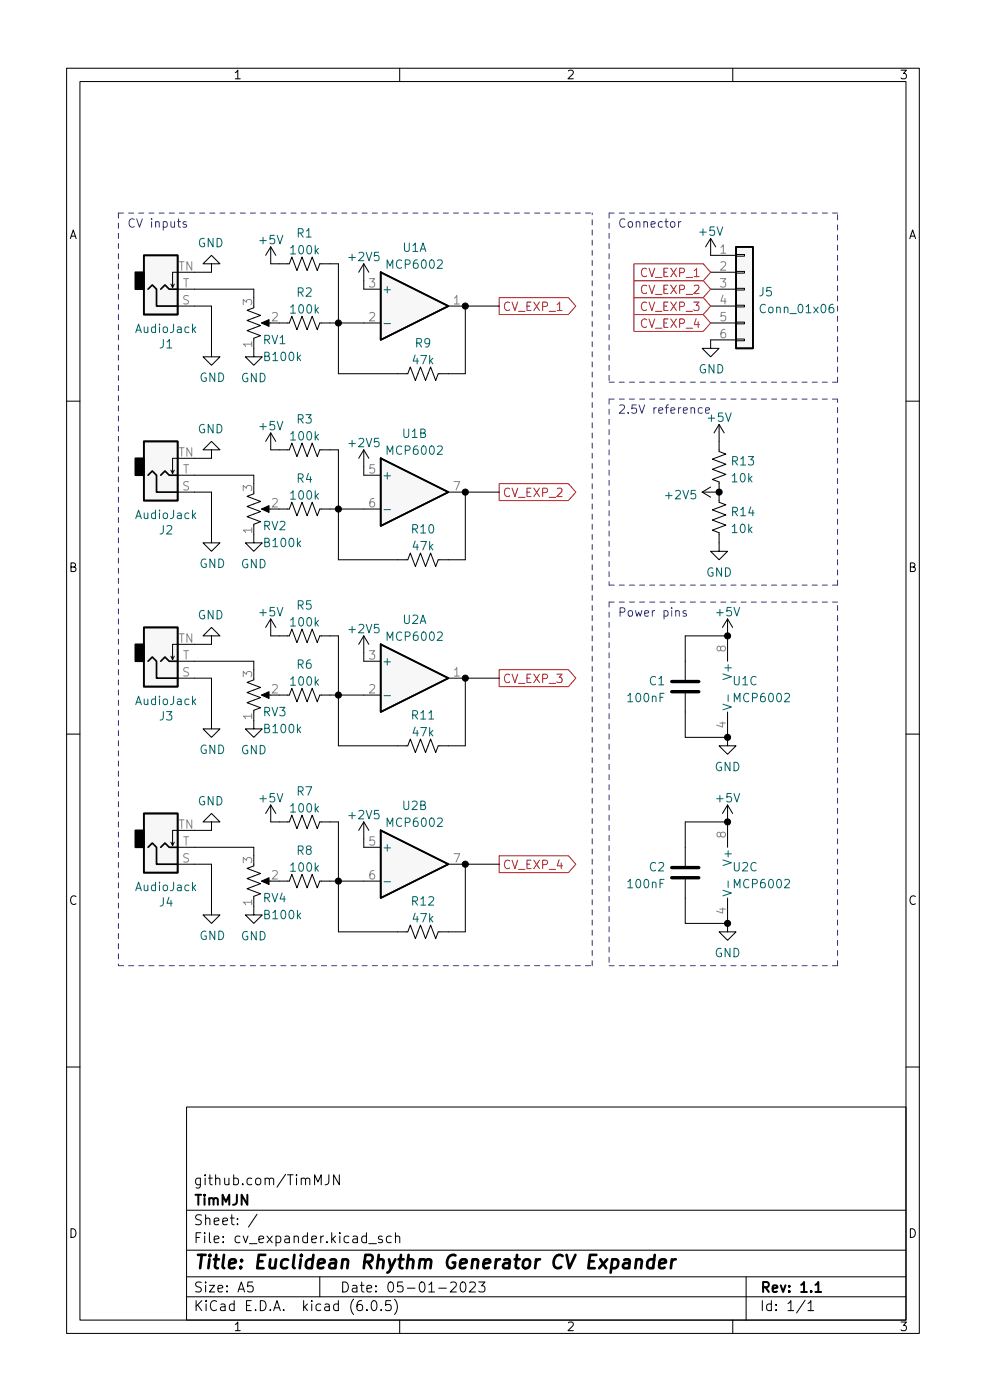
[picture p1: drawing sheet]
<svg xmlns="http://www.w3.org/2000/svg" width="148mm" height="210mm" viewBox="0 0 148 210" stroke-linecap="round" stroke-linejoin="round" font-family="sans-serif">
<g fill="none" stroke="#000" stroke-width=".15">
<path d="M10 10.2h128v190.1h-128zM12 12.2h124v186.1h-124zM60 10.2v2M110 10.2v2M31.7 39.6h1.3l-1.3-1.3-1.2 1.3h1.2v1.3h-2.5M40.6 37.1v2.5h2.8l.4-1 .8 2 .7-2 .8 2 .8-2 .7 2 .4-1h2.8v16.5h10.4l.4-1 .8 2 .7-2 .8 2 .7-2 .8 2 .4-1h4v-10.1M40.6 37.1l-.7 1.2M40.6 37.1l.8 1.2M54.6 39.6v3.8h2.5M54.6 39.6l-.8 1.3M54.6 39.6l.8 1.3M106.7 35.8l-.8 1.3"/>
<path d="M106.7 35.8v2.5h3.8M106.7 35.8l.7 1.3M110.5 38.2h1.3v.3h-1.3zM26.2 42.7l-.3 .5M26.7 46h5v7.6h1.3l-1.3 1.3-1.2-1.3h1.2M26.7 40.9h-.8v2.3l-.2-.5M26.7 43.4h11.4v1.3M38.1 52.3v1.3h1.3l-1.3 1.3-1.3-1.3h1.3M38.1 46.2l-1 .4 2 .8-2 .7 2 .8-2 .8 2 .7-1 .4v.2M39.6 48.5h1M41.9 48.5h1.5l.4-1 .8 2 .7-2 .8 2 .8-2 .7 2 .4-1h9.1M67.3 46h7.6"/>
<path d="M106.7 40.9h3.8M106.7 43.4h3.8M106.7 46h3.8M106.7 48.5h3.8M110.5 50.9h1.3v.3h-1.3zM110.5 48.4h1.3v.2h-1.3zM110.5 45.8h1.3v.3h-1.3zM110.5 43.3h1.3v.3h-1.3zM110.5 40.8h1.3v.2h-1.3zM110.5 51h-3.8v1.3h1.2l-1.2 1.3-1.3-1.3h1.3M10 60.2h2M26.2 70.6l-.3 .5"/>
<path d="M26.7 73.9h5v7.6h1.3l-1.3 1.3-1.2-1.3h1.2M26.7 68.8h-.8v2.3l-.2-.5M26.7 71.4h11.4v1.2M31.7 67.6h1.3l-1.3-1.3-1.2 1.3h1.2v1.2h-2.5M38.1 74.2l-1 .3 2 .8-2 .8 2 .7-2 .8 2 .8-1 .3v.3M39.6 76.4h1M40.6 65v2.6h2.8l.4-1.1 .8 2.1 .7-2.1 .8 2.1 .8-2.1 .7 2.1 .4-1h2.8v16.5h10.4l.4-1 .8 2 .7-2 .8 2 .7-2 .8 2 .4-1h4v-10.2M40.6 65l-.7 1.3M40.6 65l.8 1.3M41.9 76.4h1.5l.4-1 .8 2.1 .7-2.1 .8 2.1 .8-2.1 .7 2.1 .4-1.1h9.1M54.6 67.6v3.8h2.5M54.6 67.6l-.8 1.2"/>
<path d="M54.6 67.6l.8 1.2M67.3 73.9h7.6M105.4 73.9h2.5M105.4 73.9l1.3 .8M106.7 73.1l-1.3 .8M107.9 63.7v4.1l1.1 .4-2.1 .8 2.1 .7-2.1 .8 2.1 .7-2.1 .8 1 .4v3l1.1 .4-2.1 .8 2.1 .7-2.1 .8 2.1 .8-2.1 .7 1 .4v2.8h1.3l-1.3 1.3-1.2-1.3h1.2M107.9 63.7l-.7 1.3M107.9 63.7l.8 1.3M136 60.2h2M26.2 98.5l-.3 .6M26.7 96.8h-.8v2.3l-.2-.6M26.7 99.3h11.4v1.3"/>
<path d="M31.7 95.5h1.3l-1.3-1.3-1.2 1.3h1.2v1.3h-2.5M38.1 80.3v1.2h1.3l-1.3 1.3-1.3-1.3h1.3M40.6 93v2.5h2.8l.4-1 .8 2 .7-2 .8 2 .8-2 .7 2 .4-1h2.8v16.5h10.4l.4-1 .8 2 .7-2 .8 2 .7-2 .8 2 .4-1h4v-10.2M40.6 93l-.7 1.2M40.6 93l.8 1.2M54.6 95.5v3.8h2.5M54.6 95.5l-.8 1.3M54.6 95.5l.8 1.3M109.2 93l-.7 1.2M109.2 93v6.3M109.2 93l.8 1.2M109.2 95.5h-6.3v6.6"/>
<path d="M10 110.2h2M26.7 101.8h5v7.7h1.3l-1.3 1.2-1.2-1.2h1.2M38.1 102.1l-1 .4 2 .7-2 .8 2 .8-2 .7 2 .8-1 .4v.2M38.1 108.2v1.3h1.3l-1.3 1.2-1.3-1.2h1.3M39.6 104.4h1M41.9 104.4h1.5l.4-1 .8 2 .7-2 .8 2 .8-2 .7 2 .4-1h9.1M67.3 101.8h7.6M102.9 104.1v6.6h6.3M109.2 110.7v1.3h1.3l-1.3 1.3-1.3-1.3h1.3M109.2 106.9v3.8M136 110.2h2M26.2 126.5l-.3 .5"/>
<path d="M26.7 129.8h5v7.6h1.3l-1.3 1.3-1.2-1.3h1.2M26.7 124.7h-.8v2.3l-.2-.5M26.7 127.2h11.4v1.3M31.7 123.4h1.3l-1.3-1.2-1.2 1.2h1.2v1.3h-2.5M38.1 130l-1 .4 2 .8-2 .7 2 .8-2 .8 2 .7-1 .4v.3M38.1 136.1v1.3h1.3l-1.3 1.3-1.3-1.3h1.3M39.6 132.3h1M40.6 120.9v2.5h2.8l.4-1 .8 2.1 .7-2.1 .8 2.1 .8-2.1 .7 2.1 .4-1.1h2.8v16.5h10.4l.4-1 .8 2.1 .7-2.1 .8 2.1 .7-2.1 .8 2.1 .4-1.1h4v-10.1M40.6 120.9l-.7 1.3M40.6 120.9l.8 1.3M41.9 132.3h1.5l.4-1 .8 2 .7-2 .8 2 .8-2 .7 2 .4-1h9.1M54.6 123.4v3.8h2.5"/>
<path d="M54.6 123.4l-.8 1.3M54.6 123.4l.8 1.3M67.3 129.8h7.6M102.9 132.1v6.6h6.3M109.2 138.7v1.2h1.3l-1.3 1.3-1.3-1.3h1.3M109.2 120.9v6.3M109.2 134.9v3.8M109.2 123.4h-6.3v6.6M109.2 120.9l-.7 1.3M109.2 120.9l.8 1.3M10 160.2h2M28 166.3h108v32h-108z"/>
<path d="M47.2 177.9v-1.5l.5 1.1 .5-1.1v1.5M49.4 176.4v1.1a.48 .48 0 0 1-.6 .4M50.9 176.4v1.5l-.8-1.5v1.5M136 160.2h2M28 194.8h108M28 191.8h108M28 187.8h108M28 181.8h108M37.9 192.5h-.7v.7l.2-.1 .5 .1 .1 .2-.1 .5-.2 .1h-.3l-.2-.1M38.6 182.4l-1.3 1.9M48 191.8v3M55.1 196.7v.1"/>
<path d="M55.4 186.8h1.1M55.9 195.4l.3-.1a.94 .94 0 0 1 0 1.5h-.1a1 1 0 0 1-.2-1.4zM57.2 196.7v.1M57.4 185.7l-.4-.1-.2 .2 .1 .3 .5 .1v.4h-.6M58.7 195.3h-.8v.7l.2-.1 .5 .1 .1 .2v.5l-.3 .1h-.3l-.2-.1M58.7 185.7l-.4-.1-.3 .3v.4l.2 .3h.5M59.2 195.1a1.72 1.72 0 0 1 0 2.3M59.4 185.8a.37 .37 0 0 1 .6 0v.8M59.4 185.1v1.5M60 198.3v2M67.7 192.7l.2-.2 .5 .1a.41 .41 0 0 1 0 .6l-.8 .8h.9M69.3 192.6l.3-.1a.94 .94 0 0 1 0 1.5h-.2a1 1 0 0 1-.1-1.4z"/>
<path d="M70.5 192.7l.2-.2 .5 .1a.41 .41 0 0 1 .1 .6l-.9 .8h1M71.9 192.5h.9l-.5 .6a.41 .41 0 0 1 .5 .3v.3l-.1 .3h-.6l-.2-.1M110 198.3v2M112 191.8v6.5M120.9 195.3l-1.3 1.9M121.3 195.8l.4-.5v1.5M121.3 196.8h.9"/>
</g>
<path d="M122.4 193l.4-.5v1.5M122.4 194h.9" fill="none" stroke="#000" stroke-width=".3"/>
<path d="M93.7 189.2l.2-.1 .6 .1 .1 .2-.2 1.1M94.5 189.6l-.7 .1a.4 .4 0 0 0-.3 .3 .4 .4 0 0 0 .3 .5l.6-.1M95.5 189.3a.49 .49 0 0 1 .9 .1l-.2 1.1M95.5 189.1l-.1 1.4M98.2 189.2a.66 .66 0 0 0-1 .3l-.1 .6 .2 .3 .2 .1 .6-.1M98.3 188.5l-.3 2M99 189.8l1-.2-.1-.4-.2-.1-.6 .1-.2 1 .3 .3 .6-.1M100.9 189.1l-.2 1.4M101.4 189.1a.59 .59 0 0 0-.6 .4" fill="none" stroke="#000" stroke-width=".4"/>
<g fill="none" stroke="#006464" stroke-width=".15">
<path d="M29 49.5l.4 .4M29.4 49.1l-.5 .5M57.7 48.6h.9M125.1 45.7a.5 .5 0 0 0-.6 .5v.5l.1 .2 .3 .1 .2-.1 .1-.5-.1-.2h-.4l-.2 .2M29 77.4l.4 .5M29.4 77l-.5 .5M57.7 76.5h.9M29 105.3l.4 .5M29.4 105l-.5 .5M57.7 104.5h.9M108.5 105.8l1.3 .4-1.3 .4M109.3 104.4v.9"/>
<path d="M29 133.3l.4 .5M29.4 132.9l-.5 .5M57.7 132.4h.9M108.5 133.7l1.3 .4-1.3 .4M109.3 132.3v1"/>
</g>
<g fill="#f7f7f7" stroke="#f7f7f7" stroke-width=".15">
<path d="M57.1 68.8l10.2 5.1-10.2 5.1z"/>
<path d="M110.5 37.1h2.5v15.2h-2.5z"/>
<path d="M57.1 40.9l10.2 5.1-10.2 5z"/>
<path d="M21.6 122.2h5.1v8.9h-5.1z"/>
<path d="M57.1 96.8l10.2 5-10.2 5.1z"/>
<path d="M21.6 94.2h5.1v8.9h-5.1z"/>
<path d="M57.1 124.7l10.2 5.1-10.2 5.1z"/>
<path d="M21.6 38.3h5.1v8.9h-5.1z"/>
<path d="M21.6 66.3h5.1v8.9h-5.1z"/>
</g>
<g fill="none" stroke="#000" stroke-width=".25">
<path d="M21.6 38.3h5.1v8.9h-5.1zM110.5 37.1h2.5v15.2h-2.5zM22.2 43.4l.7-.6 .6 .6v2.6h3.2M24.1 43.4l.7-.6 .6 .6h1.3M57.1 40.9l10.2 5.1-10.2 5zM21.6 66.3h5.1v8.9h-5.1zM22.2 71.4l.7-.7 .6 .7v2.5h3.2M24.1 71.4l.7-.7 .6 .7h1.3M57.1 68.8l10.2 5.1-10.2 5.1zM21.6 94.2h5.1v8.9h-5.1zM22.2 99.3l.7-.6 .6 .6v2.5h3.2M24.1 99.3l.7-.6 .6 .6h1.3"/>
<path d="M57.1 96.8l10.2 5-10.2 5.1zM21.6 122.2h5.1v8.9h-5.1zM22.2 127.2l.7-.6 .6 .6v2.6h3.2M24.1 127.2l.7-.6 .6 .6h1.3M57.1 124.7l10.2 5.1-10.2 5.1z"/>
</g>
<g fill="#000" stroke="#000" stroke-width=".15">
<path d="M39.2 48.5l1.2-.5v1zM39.2 76.4l1.2-.5v1.1zM39.2 104.4l1.2-.5v1zM39.2 132.3l1.2-.5v1z"/>
<circle cx="50.8" cy="48.5" r=".46"/>
<circle cx="69.8" cy="46" r=".46"/>
<circle cx="50.8" cy="76.4" r=".46"/>
<circle cx="69.8" cy="73.9" r=".46"/>
<circle cx="107.9" cy="73.9" r=".46"/>
<circle cx="109.2" cy="95.5" r=".46"/>
<circle cx="50.8" cy="104.4" r=".46"/>
<circle cx="69.8" cy="101.8" r=".46"/>
<circle cx="109.2" cy="110.7" r=".46"/>
<circle cx="50.8" cy="132.3" r=".46"/>
<circle cx="69.8" cy="129.8" r=".46"/>
<circle cx="109.2" cy="123.4" r=".46"/>
<circle cx="109.2" cy="138.7" r=".46"/>
</g>
<path d="M20.3 40.9h1.3v2.5h-1.3zM20.3 68.8h1.3v2.6h-1.3zM20.3 96.8h1.3v2.5h-1.3zM20.3 124.7h1.3v2.5h-1.3z" fill="#000" stroke="#000" stroke-width=".25"/>
<path d="M100.8 103.9h4.1M100.8 102.4h4.1M100.8 131.8h4.1M100.8 130.3h4.1" fill="none" stroke="#000" stroke-width=".51"/>
<path d="M95.2 39.6h10.4l1.1 1.3-1.1 1.3h-10.4zM74.9 44.7h10.4l1.1 1.3-1.1 1.2h-10.4zM95.2 42.2h10.4l1.1 1.2-1.1 1.3h-10.4zM95.2 47.2h10.4l1.1 1.3-1.1 1.3h-10.4zM95.2 44.7h10.4l1.1 1.3-1.1 1.2h-10.4zM74.9 72.6h10.4l1.1 1.3-1.1 1.3h-10.4zM74.9 100.6h10.4l1.1 1.2-1.1 1.3h-10.4zM74.9 128.5h10.4l1.1 1.3-1.1 1.3h-10.4z" fill="none" stroke="#b61d1d" stroke-width=".15"/>
<path d="M28 33.3h-.3l-.2 .2v.1l.5 .2v.3h-.5M101.9 33.3v.8M102.2 33.3h-.2l-.1 .2M105.4 61.3l-.3-.1-.3 .3v.3l.1 .2h.5M105.9 61.6l.6-.1v-.2l-.4-.1-.2 .2 .1 .6h.5M103 91.8l-.3-.1-.2 .2 .1 .2 .4 .1v.3h-.5" fill="none" stroke="#2a2aa4" stroke-width=".15"/>
<g fill="none" stroke="#2a2aa4" stroke-width=".15" stroke-dasharray=".8 .8">
<path d="M17.8 32v113M17.8 32h71.1M91.4 32v25.4M91.4 32h34.3M91.4 57.4h34.3M91.4 59.9h34.3M91.4 59.9v28M125.7 57.4v-25.4M91.4 87.9h34.3M91.4 90.4h34.3M91.4 90.4v54.6M125.7 87.9v-28"/>
<path d="M17.8 145h71.1M88.9 145v-113M91.4 145h34.3M125.7 145v-54.6"/>
</g>
<text font-size="2.8" x="29" y="190.6">Title: Euclidean Rhythm Generator CV Expander</text>
<g font-size="2.1">
<text x="29" y="178">github.com/TimMJN</text>
<text x="29" y="184">Sheet: /</text>
<text x="29" y="181">TimMJN</text>
<text x="29" y="186.7">File: cv_expander.kicad_sch</text>
<text x="29" y="196.9">KiCad E.D.A. kicad (6.0.5)</text>
<text x="29" y="194.1">Size: A5</text>
<text x="51" y="194.1">Date: 05-01-2023</text>
<text x="114" y="194.1">Rev: 1.1</text>
<text x="114" y="196.9">Id: 1/1</text>
</g>
<g font-size="1.8">
<text x="35" y="11.9">1</text>
<text x="85" y="11.9">2</text>
<text x="135" y="11.9">3</text>
<text x="10.3" y="35.9">A</text>
<text x="136.4" y="35.9">A</text>
<text x="10.3" y="85.9">B</text>
<text x="136.4" y="85.9">B</text>
<text x="10.3" y="135.9">C</text>
<text x="136.4" y="135.9">C</text>
<text x="10.3" y="185.9">D</text>
<text x="136.4" y="185.9">D</text>
<text x="35" y="199.9">1</text>
<text x="85" y="199.9">2</text>
<text x="135" y="199.9">3</text>
</g>
<g font-size="1.8" fill="#2a2aa4">
<text x="19" y="34.2">CV inputs</text>
<text x="92.7" y="34.2">Connector</text>
<text x="92.7" y="62.1">2.5V reference</text>
<text x="92.7" y="92.6">Power pins</text>
</g>
<g font-size="1.8" fill="#006464">
<text x="44.6" y="35.7">R1</text>
<text x="105.1" y="35.4">+5V</text>
<text x="29.7" y="37.1">GND</text>
<text x="39" y="36.7">+5V</text>
<text x="43.8" y="38.2">100k</text>
<text x="52.5" y="39.2">+2V5</text>
<text x="58.3" y="40.4">MCP6002</text>
<text x="60.5" y="37.8">U1A</text>
<text x="43.8" y="47.1">100k</text>
<text x="44.6" y="44.6">R2</text>
<text x="57.3" y="44.1">+</text>
<text x="114" y="44.5">J5</text>
<text x="114.4" y="47">Conn_01x06</text>
<text x="20.5" y="50">AudioJack</text>
<text x="24" y="52.3">J1</text>
<text x="39.5" y="51.7">RV1</text>
<text x="62.4" y="52.2">R9</text>
<text x="29.9" y="57.3">GND</text>
<text x="36.1" y="57.4">GND</text>
<text x="39.8" y="54.2">B100k</text>
<text x="62" y="54.7">47k</text>
<text x="104.8" y="56.1">GND</text>
<text x="29.7" y="65.1">GND</text>
<text x="39" y="64.6">+5V</text>
<text x="44.6" y="63.6">R3</text>
<text x="60.5" y="65.8">U1B</text>
<text x="106.4" y="63.3">+5V</text>
<text x="43.8" y="66.1">100k</text>
<text x="52.5" y="67.2">+2V5</text>
<text x="58.3" y="68.3">MCP6002</text>
<text x="109.9" y="69.9">R13</text>
<text x="20.5" y="77.9">AudioJack</text>
<text x="43.8" y="75">100k</text>
<text x="44.6" y="72.5">R4</text>
<text x="57.3" y="72">+</text>
<text x="100.1" y="75">+2V5</text>
<text x="109.9" y="77.5">R14</text>
<text x="109.9" y="72.4">10k</text>
<text x="24" y="80.3">J2</text>
<text x="39.5" y="79.6">RV2</text>
<text x="39.8" y="82.2">B100k</text>
<text x="61.9" y="80.1">R10</text>
<text x="62" y="82.7">47k</text>
<text x="109.9" y="80.1">10k</text>
<text x="29.9" y="85.3">GND</text>
<text x="36.1" y="85.3">GND</text>
<text x="106" y="86.6">GND</text>
<text x="29.7" y="93">GND</text>
<text x="39" y="92.6">+5V</text>
<text x="43.8" y="94.1">100k</text>
<text x="44.6" y="91.5">R5</text>
<text x="52.5" y="95.1">+2V5</text>
<text x="60.5" y="93.7">U2A</text>
<text x="107.6" y="92.6">+5V</text>
<text x="44.6" y="100.4">R6</text>
<text x="57.3" y="99.9">+</text>
<text x="58.3" y="96.2">MCP6002</text>
<text x="109.9" y="101.6" transform="rotate(-90 109.9 101.6)">V+</text>
<text x="20.5" y="105.9">AudioJack</text>
<text x="39.5" y="107.6">RV3</text>
<text x="43.8" y="103">100k</text>
<text x="94.4" y="105.5">100nF</text>
<text x="97.5" y="102.9">C1</text>
<text x="110.1" y="102.9">U1C</text>
<text x="110.4" y="105.5">MCP6002</text>
<text x="24" y="108.2">J3</text>
<text x="29.9" y="113.2">GND</text>
<text x="36.1" y="113.3">GND</text>
<text x="39.8" y="110.1">B100k</text>
<text x="61.9" y="108.1">R11</text>
<text x="62" y="110.6">47k</text>
<text x="44.6" y="119.5">R7</text>
<text x="107.3" y="115.8">GND</text>
<text x="29.7" y="120.9">GND</text>
<text x="39" y="120.5">+5V</text>
<text x="43.8" y="122">100k</text>
<text x="52.5" y="123">+2V5</text>
<text x="58.3" y="124.2">MCP6002</text>
<text x="60.5" y="121.6">U2B</text>
<text x="107.6" y="120.5">+5V</text>
<text x="43.8" y="130.9">100k</text>
<text x="44.6" y="128.4">R8</text>
<text x="57.3" y="127.9">+</text>
<text x="97.5" y="130.9">C2</text>
<text x="109.9" y="129.6" transform="rotate(-90 109.9 129.6)">V+</text>
<text x="110.1" y="130.9">U2C</text>
<text x="20.5" y="133.8">AudioJack</text>
<text x="24" y="136.1">J4</text>
<text x="39.5" y="135.5">RV4</text>
<text x="61.9" y="136">R12</text>
<text x="94.4" y="133.4">100nF</text>
<text x="110.4" y="133.4">MCP6002</text>
<text x="29.9" y="141.2">GND</text>
<text x="36.1" y="141.2">GND</text>
<text x="39.8" y="138">B100k</text>
<text x="62" y="138.5">47k</text>
<text x="107.3" y="143.8">GND</text>
</g>
<g font-size="1.8" fill="#848484">
<text x="26.8" y="40.6">TN</text>
<text x="108.1" y="38.1">1</text>
<text x="108.1" y="40.6">2</text>
<text x="27.4" y="45.7">S</text>
<text x="27.4" y="43.2">T</text>
<text x="37.8" y="45.8" transform="rotate(-90 37.8 45.8)">3</text>
<text x="55.4" y="43.2">3</text>
<text x="68.1" y="45.7">1</text>
<text x="108.1" y="43.2">3</text>
<text x="108.1" y="45.7">4</text>
<text x="37.8" y="52.2" transform="rotate(-90 37.8 52.2)">1</text>
<text x="40.8" y="48.3">2</text>
<text x="55.4" y="48.3">2</text>
<text x="108.1" y="48.3">5</text>
<text x="108.1" y="50.8">6</text>
<text x="26.8" y="68.6">TN</text>
<text x="27.4" y="71.1">T</text>
<text x="55.4" y="71.1">5</text>
<text x="27.4" y="73.7">S</text>
<text x="37.8" y="73.8" transform="rotate(-90 37.8 73.8)">3</text>
<text x="40.8" y="76.2">2</text>
<text x="55.4" y="76.2">6</text>
<text x="68.1" y="73.7">7</text>
<text x="37.8" y="80.1" transform="rotate(-90 37.8 80.1)">1</text>
<text x="26.8" y="96.5">TN</text>
<text x="27.4" y="101.6">S</text>
<text x="27.4" y="99.1">T</text>
<text x="37.8" y="101.7" transform="rotate(-90 37.8 101.7)">3</text>
<text x="55.4" y="99.1">3</text>
<text x="68.1" y="101.6">1</text>
<text x="109" y="97.9" transform="rotate(-90 109 97.9)">8</text>
<text x="40.8" y="104.1">2</text>
<text x="55.4" y="104.1">2</text>
<text x="37.8" y="108.1" transform="rotate(-90 37.8 108.1)">1</text>
<text x="109" y="109.3" transform="rotate(-90 109 109.3)">4</text>
<text x="26.8" y="124.5">TN</text>
<text x="109" y="125.8" transform="rotate(-90 109 125.8)">8</text>
<text x="27.4" y="129.5">S</text>
<text x="27.4" y="127">T</text>
<text x="37.8" y="129.6" transform="rotate(-90 37.8 129.6)">3</text>
<text x="55.4" y="127">5</text>
<text x="68.1" y="129.5">7</text>
<text x="37.8" y="136" transform="rotate(-90 37.8 136)">1</text>
<text x="40.8" y="132.1">2</text>
<text x="55.4" y="132.1">6</text>
<text x="109" y="137.3" transform="rotate(-90 109 137.3)">4</text>
</g>
<g font-size="1.8" fill="#b61d1d">
<text x="96.3" y="41.6">CV_EXP_1</text>
<text x="75.4" y="46.7">CV_EXP_1</text>
<text x="96.3" y="44.2">CV_EXP_2</text>
<text x="96.3" y="46.7">CV_EXP_3</text>
<text x="96.3" y="49.2">CV_EXP_4</text>
<text x="75.4" y="74.6">CV_EXP_2</text>
<text x="75.4" y="102.6">CV_EXP_3</text>
<text x="75.4" y="130.5">CV_EXP_4</text>
</g>
</svg>
